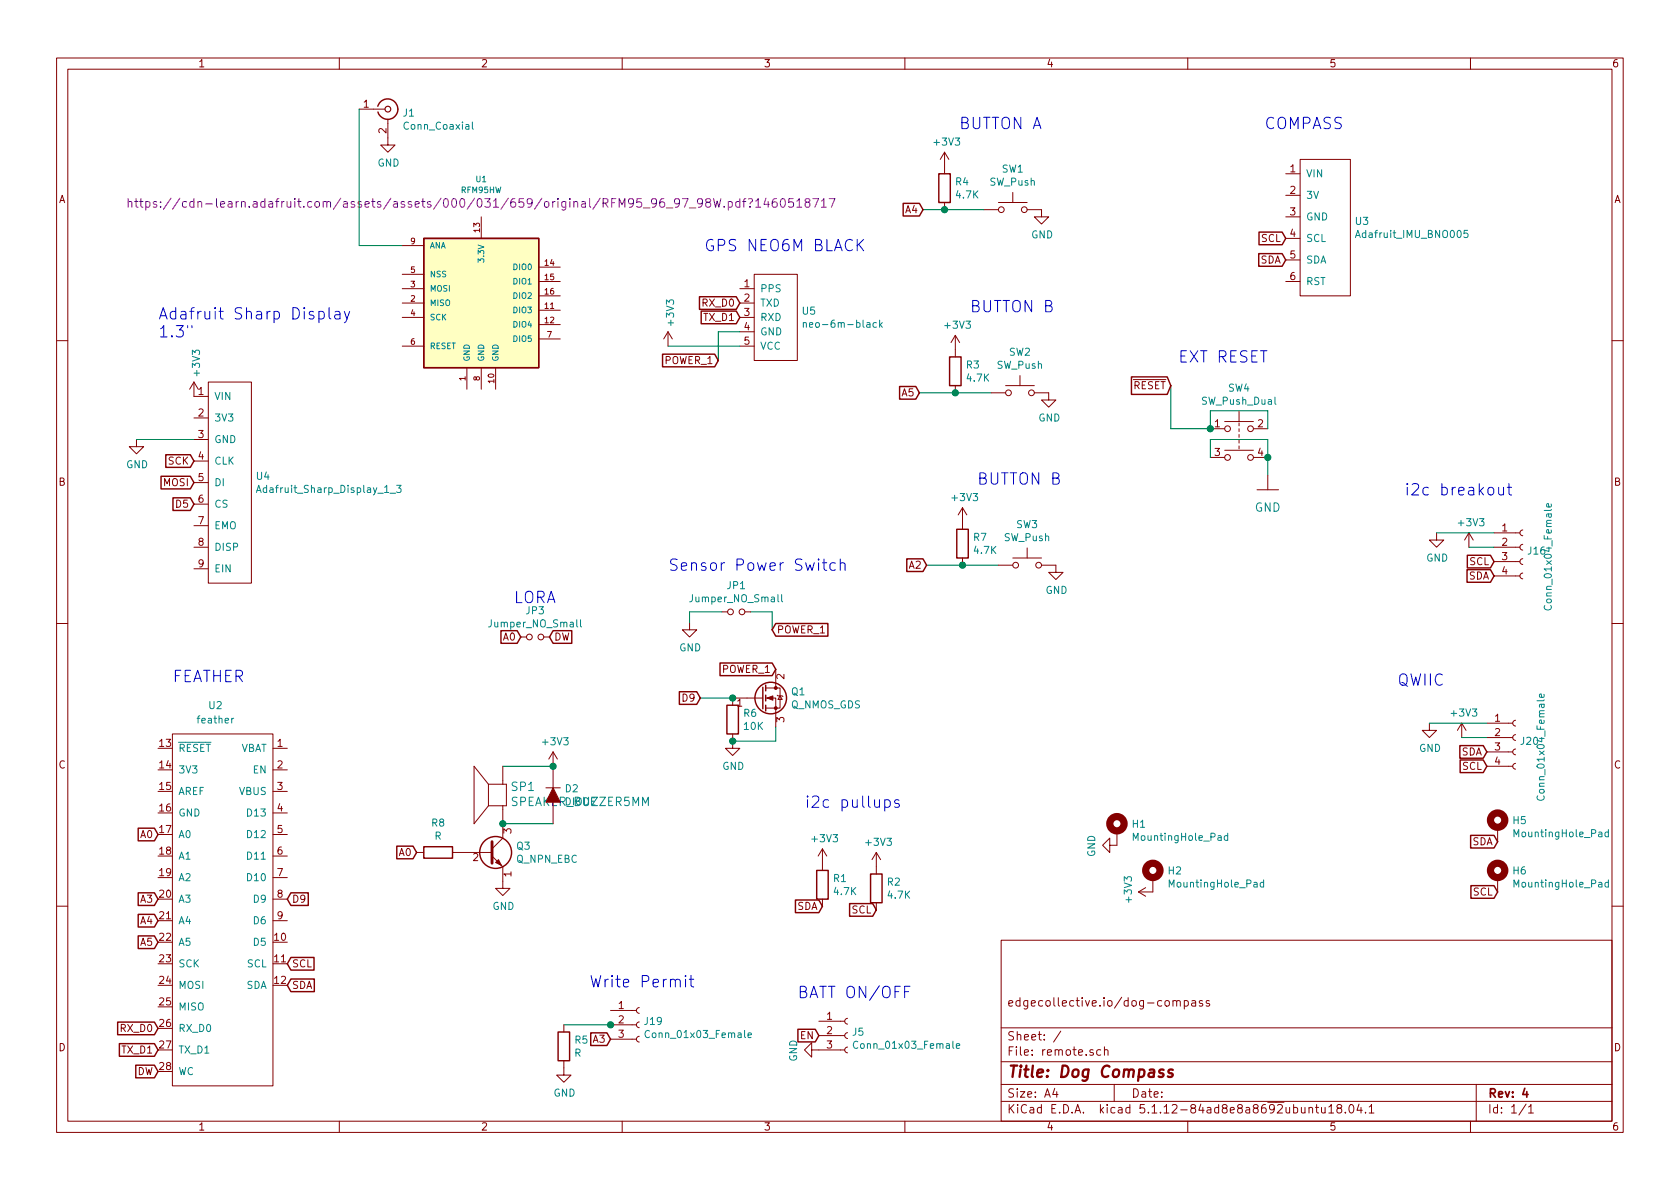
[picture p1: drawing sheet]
<svg xmlns="http://www.w3.org/2000/svg" width="297mm" height="210mm" viewBox="0 0 297 210" stroke-linecap="round" stroke-linejoin="round" font-family="sans-serif">
<g fill="none" stroke="#840000" stroke-width=".18">
<path d="M10 10.3h277v189.9h-277zM12 12.2h273v186.1h-273zM60 10.3v1.9M63.5 19.3h4.6M110 10.3v1.9M160 10.3v1.9M210 10.3v1.9M260 10.3v1.9M68.6 21.1v4.5h1.2l-1.2 1.3-1.3-1.3h1.3M85.1 38.3v3.9M167 26.9v3.8M167 35.8v1.3"/>
<path d="M167 26.9l-.8 1.3M167 26.9l.8 1.3M174 37.1h2.5M176.5 35.8h5.1M179.1 34v1.8M181.6 37.1h2.5v1.2h1.3l-1.3 1.3-1.2-1.3h1.2M227.3 30.7h2.6M227.3 34.5h2.6M227.3 38.3h2.6M229.9 28.2h8.9v24.1h-8.9zM71.1 53.6h3.8M71.1 51h3.8"/>
<path d="M71.1 56.1h3.8M71.1 48.5h3.8M71.1 43.4h3.8M95.2 59.9h3.9M95.2 54.9h3.9M95.2 57.4h3.9M95.2 47.2h3.9M95.2 49.8h3.9M95.2 52.3h3.9M118.1 58.7l-.8 1.2M118.1 58.7v2.5M118.1 58.7l.8 1.2"/>
<path d="M130.8 53.6h2.5M130.8 51h2.5M130.8 56.1h2.5M130.8 58.7h2.5M133.3 48.5h7.7v15.2h-7.7zM168.9 59.3l-.8 1.3M168.9 59.3v3.8M168.9 59.3l.8 1.3M227.3 49.8h2.6M227.3 42.2h2.6M227.3 46h2.6M10 60.2h2"/>
<path d="M24.1 77.7v1.3h1.3l-1.3 1.3-1.2-1.3h1.2M34.3 67.6v2.5h2.5M34.3 73.9h2.5M34.3 77.7h2.5M34.3 67.6l-.8 1.2M34.3 67.6l.8 1.2M36.8 67.6h7.6v35.5h-7.6zM71.1 61.2h3.8M82.5 65v3.8M85.1 65v3.8M87.6 65v3.8M130.8 61.2h2.5"/>
<path d="M168.9 68.2v1.3M175.3 69.5h2.5M177.8 68.2h5.1M180.3 66.4v1.8M182.9 69.5h2.5v1.2h1.3l-1.3 1.3-1.3-1.3h1.3M214 75.8h2.5M216.5 79.6h5.1M216.5 74.5h5.1M219.1 72.8v1.7M219.1 74.8v.5M219.1 75.8v.5M219.1 76.8v.5"/>
<path d="M219.1 77.8v.6M219.1 78.9v.5M221.6 75.8h2.6M285 60.2h2M34.3 81.5h2.5M34.3 85.3h2.5M34.3 89.1h2.5M34.3 93h2.5M34.3 96.8h2.5M170.2 89.8l-.8 1.3M170.2 89.8v3.8M170.2 98.7v1.2"/>
<path d="M170.2 89.8l.7 1.3M176.5 99.9h2.6M179.1 98.7h5M181.6 96.9v1.8M184.1 99.9h2.6v1.3h1.3l-1.3 1.3-1.3-1.3h1.3M214 80.9h2.5M221.6 80.9h2.6M222.2 86.6h3.9M224.2 84.1v2.5M254 94.2v1.3h1.3l-1.3 1.3-1.3-1.3h1.3M259.7 94.2l-.7 1.3M259.7 94.2v2.6"/>
<path d="M259.7 94.2l.8 1.3M264.2 96.8h4.5M264.2 99.3h4.5M264.2 94.2h4.5M269.2 98.8l-.3 .1-.2 .3 .1 .4 .4 .2M269.2 96.3l-.3 .1-.2 .3 .1 .4 .4 .2M269.2 93.7l-.3 .1-.2 .4 .1 .3 .4 .2M10 110.3h2M34.3 100.6h2.5M92.1 112.6h1M96.1 112.6h1.1M121.9 110.1v1.3h1.3l-1.3 1.2-1.3-1.2h1.3"/>
<path d="M127.6 108.2h1.1M131.7 108.2h1M137.2 118.4v3.3M264.2 101.8h4.5M269.2 101.3l-.3 .1-.2 .4 .1 .4 .4 .2M285 110.3h2M30.5 129.8h17.8v62.2h-17.8zM48.3 132.3h2.5M48.3 136.1h2.5M48.3 139.9h2.5M86.4 138.7h3.1v3.8h-3.1M86.4 138.7l-2.6-3.2v10.2l2.6-3.2"/>
<path d="M86.4 138.7v3.8M88.9 135.5v3.2M96.5 139.3h2.6M97.8 133l-.8 1.2M97.8 133v6.3M97.8 133l.8 1.2M129.5 129.8v2.5h1.3l-1.3 1.3-1.2-1.3h1.2M134.9 123.4h-5.4v1.3M135.4 123.4h1.8v5.1M135.4 121.7h2.5v3.5h-2.5M137.4 122.9l.1 .2h.8l.1 .1M137.9 123.1l.4 .6h-.8z"/>
<path d="M252.7 127.9v1.3h1.3l-1.3 1.2-1.2-1.2h1.2M258.4 127.9l-.7 1.3M258.4 127.9v2.5M258.4 127.9l.8 1.3M262.9 135.5h4.6M262.9 133h4.6M262.9 130.4h4.6M262.9 127.9h4.6M268 135l-.3 .1-.2 .3 .1 .4 .4 .2M268 132.5l-.3 .1-.2 .3 .1 .4 .4 .2M268 129.9l-.3 .1-.2 .3 .1 .4 .4 .2M268 127.4l-.3 .1-.2 .3 .1 .4 .4 .2"/>
<path d="M48.3 143.8h2.5M48.3 147.6h2.5M48.3 151.4h2.5M48.3 155.2h2.5M48.3 159h2.5M73.7 150.7h1.2M80 150.7h7M87 151.4l1.9 1.9v3.8h1.3l-1.3 1.3-1.3-1.3h1.3M88.9 142.5v5.7l-1.9 1.9M97.8 141.9v3.8M145.4 150.1v3.8M145.4 159v1.3"/>
<path d="M145.4 150.1l-.7 1.3M145.4 150.1l.8 1.3M154.9 150.7l-.7 1.3M154.9 150.7v3.9M154.9 159.6v1.3M154.9 150.7l.8 1.3M197.5 146.9v2.6h-1.3v1.2l-1.3-1.2 1.3-1.3v1.3M201.3 157.7l1.3 .8M202.6 157l-1.3 .7M203.8 155.2v2.5h-2.5M264.8 146.3v2.5M264.8 155.2v2.5"/>
<path d="M10 160.2h2M48.3 162.8h2.5M107.9 178.7h4.6M113 178.2l-.3 .1-.2 .3 .1 .4 .4 .2M177 166.3h108v32h-108zM207.4 177.1l.1-.1a.37 .37 0 0 1 .6 .1v.8M207.4 176.9v1M208.1 177.1v-.1a.37 .37 0 0 1 .6 .1v.8M209.4 177l.4-.1 .3 .3-.1 .6-.2 .1-.4-.1M209.4 176.9v1.5M210.7 177h.6l.1 .9M211.4 177.3l-.5 .1-.2 .2 .2 .3 .5-.1"/>
<path d="M212.6 177l-.4-.1-.2 .2 .1 .3 .5 .1v.3h-.6M213.8 177l-.3-.1-.2 .2v.3l.5 .1v.3h-.5M285 160.2h2M60 198.3v1.9M99.7 187.6v2.5h1.3l-1.3 1.3-1.3-1.3h1.3M99.7 181.2v1.3M107.9 183.8h4.6M107.9 181.2h4.6M110 198.3v1.9M113 183.3l-.3 .1-.2 .3 .1 .4 .4 .2M113 180.7l-.3 .1-.2 .3 .1 .4 .4 .2M143.5 185.7v-1.3l-1.3 1.3 1.3 1.2v-1.2h5.9"/>
<path d="M144.8 183.1h4.6M144.8 180.6h4.6M149.9 185.2l-.3 .1-.2 .3 .1 .4 .4 .2M149.9 182.6l-.3 .1-.2 .4 .1 .3 .4 .2M149.9 180.1l-.3 .1-.2 .3 .1 .4 .4 .2M160 198.3v1.9M177 194.8h108M177 191.8h108M177 187.8h108M177 181.8h108M186.5 192.5l-.4 1h1M186.8 193v1"/>
<path d="M187.6 182.3l-1.3 2M194.6 185.7l-.4-.1-.3 .3 .1 .6 .2 .1 .4-.1M195.3 185.7a.37 .37 0 0 1 .6 .1v.8M195.3 185.1v1.5M197 191.8v3M210 198.3v1.9M231.4 196l.2-.2 .4 .1 .1 .9M231.4 195.8v1M232.6 195.8h.5M232.8 195.3v1.3l.3 .2M233.7 195.8v.8a.37 .37 0 0 0 .6 .1M234.3 195.8v1"/>
<path d="M234.9 195.8l.5-.5v1.5M234.9 196.8h.9M236.7 196l-.3-.3 .1-.3a.48 .48 0 0 1 .7 .2l-.1 .3a.52 .52 0 0 0-.6 .2 .52 .52 0 0 0 0 .6l.4 .1 .3-.1a.48 .48 0 0 0-.1-.7h-.2M237.9 196.7v.1M238.7 195.5l.2-.2a.8 .8 0 0 1 .5 .8 .8 .8 0 0 1-.5 .7l-.2-.1-.2-.4zM240.3 195.2l-.4 1.1h1M240.6 195.8v1M241.4 196.7v.1M242.1 195.8l.4-.5v1.5M242.1 196.8h.8M260 198.3v1.9M261 191.8v6.5"/>
<path d="M269.8 195.2l-1.2 2M270.3 195.8l.4-.5v1.5M270.3 196.8h.8"/>
<circle cx="177" cy="37.1" r=".51"/>
<circle cx="181.1" cy="37.1" r=".51"/>
<circle cx="178.3" cy="69.5" r=".51"/>
<circle cx="182.4" cy="69.5" r=".51"/>
<circle cx="217" cy="75.8" r=".51"/>
<circle cx="221.1" cy="75.8" r=".51"/>
<circle cx="179.6" cy="99.9" r=".51"/>
<circle cx="183.6" cy="99.9" r=".51"/>
<circle cx="217" cy="80.9" r=".51"/>
<circle cx="221.1" cy="80.9" r=".51"/>
<circle cx="93.6" cy="112.6" r=".51"/>
<circle cx="95.6" cy="112.6" r=".51"/>
<circle cx="129.2" cy="108.2" r=".51"/>
<circle cx="131.2" cy="108.2" r=".51"/>
</g>
<path d="M269.6 192.5l-.4 1h1M270 193v1" fill="none" stroke="#840000" stroke-width=".3"/>
<path d="M205.7 189.2a.49 .49 0 0 0-.7 .3l.2 .3 .5 .1v.2l-.3 .3-.5-.1M207.4 189.2a.49 .49 0 0 0-.8 .3l.2 .3 .5 .1 .1 .2-.4 .3-.5-.1" fill="none" stroke="#840000" stroke-width=".41"/>
<g fill="none" stroke="#840000" stroke-width=".25">
<path d="M66.8 18.8a1.8 1.8 0 0 1 2-1.3 1.8 1.8 0 0 1 1.5 1.8M70.4 19.3a1.8 1.8 0 0 1-1.6 1.8 1.8 1.8 0 0 1-2-1.3M159.7 36h2.9l.6 1.1-.6 1.1h-2.9zM166 30.7h2v5.1h-2zM74.9 42.2h20.3v22.8h-20.3zM123.7 52.5h6.5l.6 1.1-.6 1.1h-6.5zM124 55h6.2l.6 1.1-.6 1.1h-6.2zM222.6 44.9h4.1l.6 1.1-.6 1.1h-4.1zM222.6 41h4.1l.6 1.2-.6 1.1h-4.1zM117.1 62.6h9.3l.6 1.1-.6 1.2h-9.3zM159.1 68.3h2.8l.7 1.2-.7 1.1h-2.8zM167.9 63.1h2v5.1h-2z"/>
<path d="M200.1 66.6h6.3l.6 1.6-.6 1.5h-6.3zM28.5 84.2h5.2l.6 1.1-.6 1.2h-5.2zM29.3 80.4h4.4l.6 1.1-.6 1.1h-4.4zM30.6 88h3.1l.6 1.1-.6 1.2h-3.1zM160.3 98.8h2.9l.6 1.1-.6 1.2h-2.9zM169.2 93.6h2v5.1h-2zM259.4 98.2h4.1l.7 1.1-.7 1.1h-4.1zM88.6 111.5h2.8l.7 1.1-.7 1.2h-2.8zM97.8 111.5h3.3v2.3h-3.3l-.6-1.2zM127.3 117.2h9.2l.7 1.2-.7 1.1h-9.2zM137.2 110.3h9.2v2.2h-9.2l-.7-1.1zM259.4 100.7h4.1l.7 1.1-.7 1.2h-4.1z"/>
<path d="M120.1 122.3h3.1l.6 1.1-.6 1.2h-3.1zM128.5 124.7h2.1v5.1h-2.1zM134.9 121.5v3.8M135.4 121.2v1M135.4 122.9v1M135.4 124.7v1M258.1 131.8h4.2l.6 1.2-.6 1.1h-4.2zM258.2 134.4h4.1l.6 1.1-.6 1.1h-4.1zM24.4 157.9h2.9l.6 1.1-.6 1.1h-2.9zM24.4 146.5h2.9l.6 1.1-.6 1.1h-2.9zM51.4 157.9h3.1v2.2h-3.1l-.6-1.1zM70.2 149.6h2.8l.7 1.1-.7 1.2h-2.8z"/>
<path d="M74.9 149.7h5.1v2.1h-5.1zM140.6 159.2h4.2l.6 1.1-.6 1.1h-4.2zM144.4 153.9h2v5.1h-2zM150.2 159.8h4.1l.6 1.1-.6 1.1h-4.1zM153.9 154.6h2.1v5h-2.1zM260 147.7h4.2l.6 1.1-.6 1.2h-4.2zM260.1 156.6h4.1l.6 1.1-.6 1.1h-4.1zM24.4 165.5h2.9l.6 1.1-.6 1.1h-2.9zM24.4 161.7h2.9l.6 1.1-.6 1.1h-2.9zM51.4 169.3h4.1v2.2h-4.1l-.6-1.1zM51.4 173.1h4.2v2.3h-4.2l-.6-1.2zM20.8 180.7h6.5l.6 1.2-.6 1.1h-6.5z"/>
<path d="M21.1 184.6h6.2l.6 1.1-.6 1.1h-6.2zM24 188.4h3.3l.6 1.1-.6 1.1h-3.3zM98.7 182.5h2v5.1h-2zM104.4 182.6h2.9l.6 1.2-.6 1.1h-2.9zM141.1 182h3l.7 1.1-.7 1.1h-3z"/>
<circle cx="136.3" cy="123.4" r="2.79"/>
<circle cx="87.6" cy="150.7" r="2.82"/>
</g>
<g fill="none" stroke="#008484" stroke-width=".18">
<path d="M83.5 21.6v1.1l.2 .2M142 57.2l.2-.2 .3 .1 .1 .8M142 57v.9M155 57.1l-.4-.1-.2 .3 .1 .5h.5M155.5 56.6v1.3M155.6 57.4l.4 .5M156 57l-.5 .5M239.6 42l.5-1.3 .4 1.3M259.5 40.7h-.6l-.1 .6 .5-.1 .3 .3v.3l-.3 .2-.5-.1M225.4 70.2v1.1l.2 .2M45.3 87.1l.4-1.3 .5 1.3M45.4 86.7h.7"/>
<path d="M69 87.2h1M70.1 85.8h.8l-.4 .5 .3 .1 .1 .5-.2 .2-.6-.1M274.2 89.1l.1 .4-.2 .2-.6-.1v-.5l.3-.1 .1 .7M102.6 109.6v1.1l.2 .2M138.2 105.2v1l.2 .2M273.2 107.1a.6 .6 0 0 0 .4 .8 .6 .6 0 0 0 .7-.6l-.1-.2M41.3 127l-.2 .1-.1 .1M273 122.8v.3l-.2 .2h-.6v-.5l.3-.1 .1 .6M217.1 147.8h-.4l-.2 .2 .1 .6h.5M217.1 147.3v1.3M223.4 156.1l-.3-.1-.3 .3 .1 .5h.5M223.4 155.6v1.3"/>
<path d="M271.9 140.7a.6 .6 0 0 0 .4 .9 .6 .6 0 0 0 .7-.6l-.1-.3M284.4 156.1l-.4-.1-.2 .3 .1 .5h.5M284.4 147.2l-.4-.1-.2 .3 .1 .5h.5M284.4 146.7v1.3M284.4 155.6v1.3M114.8 182.3a.6 .6 0 0 0-.8 .5 .6 .6 0 0 0 .6 .7l.2-.1M132.3 183.1l.6-.1-.1-.3-.4-.1-.1 .2v.6h.5M151.7 184.2a.6 .6 0 0 0-.9 .5 .6 .6 0 0 0 .6 .7l.3-.1M169.1 185l.6-.1-.1-.3h-.3l-.2 .1v.6h.5"/>
</g>
<path d="M74.9 42.2h20.3v22.8h-20.3z" fill="#ffffc2" stroke="#ffffc2" stroke-width=".18"/>
<g fill="none" stroke="#840084" stroke-width=".18">
<path d="M22.7 35.8l.2-.2 .3 .1 .1 .9M22.7 35.1v1.5M23.8 35.6h.6M24.1 35.1v1.3l.3 .2M24.7 35.6h.6M24.9 35.1v1.3l.4 .2M25.8 35.7l.4-.1 .2 .2v.7a.48 .48 0 0 1-.6 .1M25.8 35.6v1.6M27.7 35.7l-.4-.1-.2 .2 .1 .3 .5 .1v.4h-.6M28.4 36.5v.1M28.4 35.7v.1M30.2 35l-1.3 2"/>
<path d="M31.8 35l-1.3 2M33 35.7l-.5-.1-.2 .2v.7a.48 .48 0 0 0 .7 .1M132.3 35.2l.5-.1a.38 .38 0 0 1 .2 .4 .38 .38 0 0 1-.3 .3l-.1 .3M132.6 36.5v.1M133.6 35.6l.5-.5v1.5M133.6 36.6h.9M135.4 35l-.3 1.1h.9M135.8 35.6v1M137.3 35.1a.62 .62 0 0 0-.8 .7l.1 .7a.48 .48 0 0 0 .7 0l.1-.5-.1-.2-.5-.1-.3 .3M138.1 35.2l.3-.1a.82 .82 0 0 1 .6 .7 .82 .82 0 0 1-.4 .8h-.1a.84 .84 0 0 1-.4-1.4zM140.2 35.1h-.7l-.1 .7 .2-.1 .6 .1 .1 .2-.1 .5-.2 .1h-.4l-.2-.1M140.9 35.6l.4-.5v1.5"/>
<path d="M140.9 36.6h.9M142.6 35.8l-.3-.3 .1-.3 .2-.1 .5 .1 .1 .3-.1 .2-.6 .1a.48 .48 0 0 0 .1 .8h.5a.48 .48 0 0 0-.2-.8M143.7 35.1h1l-.6 1.5M145.2 35.6l.5-.5v1.5M145.2 36.6h.9M146.6 35.1h1l-.6 1.5"/>
</g>
<g fill="none" stroke="#840000" stroke-width="1.3">
<circle cx="197.5" cy="145.7" r="1.27"/>
<circle cx="203.8" cy="153.9" r="1.27"/>
<circle cx="264.8" cy="145" r="1.27"/>
<circle cx="264.8" cy="153.9" r="1.27"/>
</g>
<g fill="#840000" stroke="#840000" stroke-width=".18">
<path d="M97.8 139.3l1.3 2.6h-2.6z"/>
<path d="M87.6 152.5l.5-.5 .5 1z"/>
<path d="M135.6 123.4l1.1-.3v.7z"/>
<circle cx="137.2" cy="125.2" r=".25"/>
<circle cx="137.2" cy="121.7" r=".25"/>
</g>
<path d="M87 148.8v3.8" fill="none" stroke="#840000" stroke-width=".51"/>
<circle cx="68.6" cy="19.3" r=".51" fill="none" stroke="#840000" stroke-width=".2"/>
<g fill="none" stroke="#008400" stroke-width=".18">
<path d="M63.5 19.3v24.1h7.6M163.2 37.1h10.8M130.8 58.7h-3.8v5M24.1 77.7h10.2M118.1 61.2h12.7M162.6 69.5h12.7M207 68.2v7.6h7v-3.2h10.2v3.2M163.8 99.9h12.7M214 80.9v-3.2h10.2v6.4M254 94.2h10.2M259.7 96.8h4.5M127.6 108.2h-5.7v1.9"/>
<path d="M132.7 108.2h3.8v3.2M88.9 135.5h8.9M123.8 123.4h5.7M137.2 128.5v2.6h-7.7M252.7 127.9h10.2M258.4 130.4h4.5M88.9 145.7h8.9M99.7 181.2h8.9"/>
</g>
<g fill="none" stroke="#0000c2" stroke-width=".18">
<path d="M56.4 55.2l.5-.1 .4 .3v.6l-.2 .3-.2 .1-.5-.1M58.2 54.4v1.7l.3 .3M59.3 55.2l.1-.1 .6 .1 .1 1.2M60.1 55.5l-.7 .1a.39 .39 0 0 0-.3 .4 .39 .39 0 0 0 .3 .4l.7-.1M60.9 55.1l.4 1.3M61.8 55.1l-.6 1.8-.3 .2M151.8 43.2l.9 1.1M152.7 42.3l-1.1 1.2M145.4 99.5h.8M145.7 98.9v1.7l.1 .2 .4 .1M147.7 99.6l-.6-.1-.4 .4v.6l.2 .3 .2 .1 .6-.1M148.6 99.7a.49 .49 0 0 1 .8 .1v1.1"/>
<path d="M148.6 98.9v2M265 86.2l.1 1.2a.52 .52 0 0 0 .7-.1M265.8 86.2v1.3M266.5 86.2h.8M266.8 85.5v1.7l.1 .2 .4 .1M156.4 141.5l.6-.1 .4 .4v.6l-.2 .3-.2 .1-.6-.1M156.4 141.4v2M158.9 141.5l-.5-.1-.2 .3 .1 .3 .6 .2 .1 .2-.1 .3-.2 .1-.5-.1M121.2 172.5l-.1 .1h.2l-.1-.1v.2M121.2 173.2v1.3M121.9 173.2h.8M122.2 172.5v1.7l.1 .2 .4 .1"/>
<path d="M159.9 175.4h.7M160.9 174.4h-1v2"/>
</g>
<g fill="#008400" stroke="#008400" stroke-width=".25">
<circle cx="129.5" cy="131.1" r=".51"/>
<circle cx="170.2" cy="99.9" r=".51"/>
<circle cx="129.5" cy="123.4" r=".51"/>
<circle cx="214" cy="75.8" r=".51"/>
<circle cx="167" cy="37.1" r=".51"/>
<circle cx="88.9" cy="145.7" r=".51"/>
<circle cx="168.9" cy="69.5" r=".51"/>
<circle cx="97.8" cy="135.5" r=".51"/>
<circle cx="224.2" cy="80.9" r=".51"/>
<circle cx="108" cy="181.2" r=".51"/>
</g>
<g font-size="2.8" fill="#0000c2">
<text x="169.5" y="22.9">BUTTON A</text>
<text x="223.5" y="22.9">COMPASS</text>
<text x="124.5" y="44.4">GPS NEO6M BLACK</text>
<text x="27.9" y="56.5">Adafruit Sharp Display</text>
<text x="27.9" y="59.7">1.3&quot;</text>
<text x="171.4" y="55.2">BUTTON B</text>
<text x="208.3" y="64.1">EXT RESET</text>
<text x="172.7" y="85.7">BUTTON B</text>
<text x="248.3" y="87.6">i2c breakout</text>
<text x="118.1" y="101">Sensor Power Switch</text>
<text x="90.8" y="106.7">LORA</text>
<text x="30.5" y="120.6">FEATHER</text>
<text x="247" y="121.3">QWIIC</text>
<text x="142.2" y="142.9">i2c pullups</text>
<text x="104.1" y="174.6">Write Permit</text>
<text x="141" y="176.5">BATT ON/OFF</text>
</g>
<text font-size="2.8" fill="#840000" x="178" y="190.5">Title: Dog Compass</text>
<text font-size="2.1" fill="#840084" x="34" y="36.7">https://cdn-learn.adafruit.com/assets/assets/000/031/659/original/RFM95_96_97_98W.pdf?1460518717</text>
<g font-size="2.1" fill="#008484">
<text x="221.8" y="90.5">GND</text>
<text x="90.5" y="142.5">SPEAKER_BUZZER5MM</text>
<text x="90.5" y="139.9">SP1</text>
</g>
<g font-size="2.1" fill="#840000">
<text x="178" y="178">edgecollective.io/dog-compass</text>
<text x="178" y="184">Sheet: /</text>
<text x="178" y="186.7">File: remote.sch</text>
<text x="178" y="196.9">KiCad E.D.A. kicad 5.1.12-84ad8e8a8692ubuntu18.04.1</text>
<text x="178" y="194.1">Size: A4</text>
<text x="200" y="194.1">Date:</text>
<text x="263" y="194.1">Rev: 4</text>
<text x="263" y="196.9">Id: 1/1</text>
</g>
<g font-size="1.8" fill="#840000">
<text x="35" y="11.9">1</text>
<text x="85" y="11.9">2</text>
<text x="135" y="11.9">3</text>
<text x="185" y="11.9">4</text>
<text x="235" y="11.9">5</text>
<text x="285" y="11.9">6</text>
<text x="64.3" y="19">1</text>
<text x="68.3" y="23.6" transform="rotate(-90 68.3 23.6)">2</text>
<text x="10.4" y="35.9">A</text>
<text x="228.1" y="30.5">1</text>
<text x="228.1" y="34.3">2</text>
<text x="285.4" y="35.9">A</text>
<text x="160.1" y="37.7">A4</text>
<text x="228.1" y="38.1">3</text>
<text x="228.1" y="41.9">4</text>
<text x="222.8" y="46.6">SDA</text>
<text x="223" y="42.8">SCL</text>
<text x="228.1" y="45.7">5</text>
<text x="131.6" y="50.8">1</text>
<text x="131.6" y="53.3">2</text>
<text x="228.1" y="49.5">6</text>
<text x="124.3" y="54.2">RX_D0</text>
<text x="124.5" y="56.8">TX_D1</text>
<text x="131.6" y="55.9">3</text>
<text x="131.6" y="58.4">4</text>
<text x="117.6" y="64.4">POWER_1</text>
<text x="131.6" y="61">5</text>
<text x="35.1" y="69.8">1</text>
<text x="159.5" y="70.1">A5</text>
<text x="200.3" y="68.8">RESET</text>
<text x="35.1" y="73.7">2</text>
<text x="35.1" y="77.5">3</text>
<text x="214.8" y="75.6">1</text>
<text x="222.4" y="75.6">2</text>
<text x="29.8" y="82.2">SCK</text>
<text x="35.1" y="81.3">4</text>
<text x="214.8" y="80.6">3</text>
<text x="222.4" y="80.6">4</text>
<text x="10.4" y="85.9">B</text>
<text x="29" y="86">MOSI</text>
<text x="31.2" y="89.8">D5</text>
<text x="35.1" y="85.1">5</text>
<text x="35.1" y="88.9">6</text>
<text x="285.4" y="85.9">B</text>
<text x="35.1" y="92.7">7</text>
<text x="265.6" y="94">1</text>
<text x="35.1" y="96.5">8</text>
<text x="35.1" y="100.3">9</text>
<text x="160.8" y="100.6">A2</text>
<text x="259.8" y="99.9">SCL</text>
<text x="265.6" y="96.5">2</text>
<text x="265.6" y="99.1">3</text>
<text x="265.6" y="101.6">4</text>
<text x="259.6" y="102.5">SDA</text>
<text x="89" y="113.3">A0</text>
<text x="97.9" y="113.3">DW</text>
<text x="137.3" y="112">POWER_1</text>
<text x="127.7" y="119">POWER_1</text>
<text x="120.8" y="124.1">D9</text>
<text x="130.3" y="125">1</text>
<text x="138.7" y="120.1" transform="rotate(-90 138.7 120.1)">2</text>
<text x="138.7" y="127.7" transform="rotate(-90 138.7 127.7)">3</text>
<text x="264.3" y="127.6">1</text>
<text x="264.3" y="130.2">2</text>
<text x="10.4" y="135.9">C</text>
<text x="28.2" y="132.1">13</text>
<text x="28.2" y="135.9">14</text>
<text x="49" y="132.1">1</text>
<text x="49" y="135.9">2</text>
<text x="258.4" y="133.6">SDA</text>
<text x="258.6" y="136.1">SCL</text>
<text x="264.3" y="132.7">3</text>
<text x="264.3" y="135.2">4</text>
<text x="285.4" y="135.9">C</text>
<text x="28.2" y="139.7">15</text>
<text x="28.2" y="143.5">16</text>
<text x="49" y="139.7">3</text>
<text x="49" y="143.5">4</text>
<text x="24.9" y="148.2">A0</text>
<text x="28.2" y="147.3">17</text>
<text x="49" y="147.3">5</text>
<text x="90.4" y="147.4" transform="rotate(-90 90.4 147.4)">3</text>
<text x="260.3" y="149.5">SDA</text>
<text x="28.2" y="151.1">18</text>
<text x="28.2" y="154.9">19</text>
<text x="49" y="151.1">6</text>
<text x="49" y="154.9">7</text>
<text x="70.6" y="151.4">A0</text>
<text x="83.6" y="152.3">2</text>
<text x="90.4" y="155" transform="rotate(-90 90.4 155)">1</text>
<text x="24.9" y="159.6">A3</text>
<text x="28.2" y="158.7">20</text>
<text x="49" y="158.7">8</text>
<text x="51.6" y="159.6">D9</text>
<text x="140.9" y="160.9">SDA</text>
<text x="150.6" y="161.5">SCL</text>
<text x="260.5" y="158.4">SCL</text>
<text x="24.9" y="167.3">A5</text>
<text x="24.9" y="163.4">A4</text>
<text x="28.2" y="162.6">21</text>
<text x="28.2" y="166.4">22</text>
<text x="48.6" y="166.4">10</text>
<text x="49" y="162.6">9</text>
<text x="28.2" y="170.2">23</text>
<text x="28.2" y="174">24</text>
<text x="48.6" y="170.2">11</text>
<text x="48.6" y="174">12</text>
<text x="51.6" y="171.1">SCL</text>
<text x="28.2" y="177.8">25</text>
<text x="51.6" y="174.9">SDA</text>
<text x="109.4" y="178.4">1</text>
<text x="10.4" y="185.9">D</text>
<text x="21.5" y="182.5">RX_D0</text>
<text x="28.2" y="181.6">26</text>
<text x="28.2" y="185.4">27</text>
<text x="101.7" y="184.6">R5 A3</text>
<text x="109.4" y="181">2</text>
<text x="109.4" y="183.5">3</text>
<text x="141.5" y="183.8">EN</text>
<text x="146.2" y="180.3">1</text>
<text x="146.2" y="182.9">2</text>
<text x="146.2" y="185.4">3</text>
<text x="285.4" y="185.9">D</text>
<text x="21.6" y="186.3">TX_D1</text>
<text x="24.2" y="190.1">DW</text>
<text x="28.2" y="189.2">28</text>
<text x="35" y="199.9">1</text>
<text x="85" y="199.9">2</text>
<text x="135" y="199.9">3</text>
<text x="185" y="199.9">4</text>
<text x="235" y="199.9">5</text>
<text x="285" y="199.9">6</text>
</g>
<g font-size="1.8" fill="#008484">
<text x="71.3" y="20.6">J1</text>
<text x="71.7" y="22.9">Conn_Coaxial</text>
<text x="66.8" y="29.5">GND</text>
<text x="165.3" y="25.7">+3V3</text>
<text x="169" y="32.8">R4</text>
<text x="169.1" y="35.1">4.7K</text>
<text x="175" y="32.8">SW_Push</text>
<text x="177.2" y="30.5">SW1</text>
<text x="230.9" y="31.4">VIN</text>
<text x="230.9" y="35.2">3V</text>
<text x="230.9" y="39">GND</text>
<text x="239.7" y="39.8">U3</text>
<text x="182.3" y="42.2">GND</text>
<text x="230.9" y="42.8">SCL</text>
<text x="230.9" y="46.6">SDA</text>
<text x="240.3" y="42.1">Adafruit_IMU_BNO005</text>
<text x="134.4" y="51.7">PPS</text>
<text x="230.9" y="50.4">RST</text>
<text x="119.2" y="57.4" transform="rotate(-90 119.2 57.4)">+3V3</text>
<text x="134.4" y="54.2">TXD</text>
<text x="134.4" y="56.8">RXD</text>
<text x="134.4" y="59.3">GND</text>
<text x="141.9" y="55.6">U5</text>
<text x="143.3" y="58">neo-6m-black</text>
<text x="167.2" y="58.1">+3V3</text>
<text x="134.4" y="61.8">VCC</text>
<text x="170.9" y="65.2">R3</text>
<text x="176.3" y="65.2">SW_Push</text>
<text x="178.4" y="62.9">SW2</text>
<text x="35.4" y="66.3" transform="rotate(-90 35.4 66.3)">+3V3</text>
<text x="37.8" y="70.7">VIN</text>
<text x="171" y="67.5">4.7K</text>
<text x="212.6" y="71.6">SW_Push_Dual</text>
<text x="217.2" y="69.3">SW4</text>
<text x="37.8" y="74.5">3V3</text>
<text x="183.6" y="74.5">GND</text>
<text x="22.3" y="82.8">GND</text>
<text x="37.8" y="78.4">GND</text>
<text x="37.8" y="82.2">CLK</text>
<text x="37.8" y="86">DI</text>
<text x="37.8" y="89.8">CS</text>
<text x="45.4" y="84.9">U4</text>
<text x="46.2" y="87.2">Adafruit_Sharp_Display_1_3</text>
<text x="168.5" y="88.6">+3V3</text>
<text x="37.8" y="93.6">EMO</text>
<text x="172.2" y="95.7">R7</text>
<text x="177.5" y="95.7">SW_Push</text>
<text x="179.7" y="93.4">SW3</text>
<text x="258" y="93.1">+3V3</text>
<text x="37.8" y="97.4">DISP</text>
<text x="37.8" y="101.2">EIN</text>
<text x="172.3" y="98">4.7K</text>
<text x="252.2" y="99.3">GND</text>
<text x="270.2" y="98.1">J16</text>
<text x="122.3" y="106.5">Jumper_NO_Small</text>
<text x="128.6" y="104.2">JP1</text>
<text x="184.9" y="105">GND</text>
<text x="274.4" y="107.2" transform="rotate(-90 274.4 107.2)">Conn_01x04_Female</text>
<text x="86.8" y="110.9">Jumper_NO_Small</text>
<text x="93" y="108.6">JP3</text>
<text x="120.1" y="115.2">GND</text>
<text x="37" y="125.4">U2</text>
<text x="139.8" y="125.3">Q_NMOS_GDS</text>
<text x="140" y="123">Q1</text>
<text x="35.2" y="127.9">feather</text>
<text x="96.1" y="131.8">+3V3</text>
<text x="131.5" y="126.8">R6</text>
<text x="131.6" y="129.1">10K</text>
<text x="256.7" y="126.7">+3V3</text>
<text x="269" y="131.7">J20</text>
<text x="31.5" y="133">RESET</text>
<text x="31.5" y="136.8">3V3</text>
<text x="42.4" y="133">VBAT</text>
<text x="44.8" y="136.8">EN</text>
<text x="127.7" y="136.1">GND</text>
<text x="250.9" y="133">GND</text>
<text x="31.5" y="140.6">AREF</text>
<text x="42.3" y="140.6">VBUS</text>
<text x="99.8" y="142.4">DIODE</text>
<text x="100" y="140.1">D2</text>
<text x="273.1" y="140.9" transform="rotate(-90 273.1 140.9)">Conn_01x04_Female</text>
<text x="31.5" y="144.4">GND</text>
<text x="31.5" y="148.2">A0</text>
<text x="44" y="144.4">D13</text>
<text x="44" y="148.2">D12</text>
<text x="76.4" y="146.2">R8</text>
<text x="76.8" y="148.5">R</text>
<text x="143.7" y="148.9">+3V3</text>
<text x="153.2" y="149.6">+3V3</text>
<text x="200.3" y="146.4">H1</text>
<text x="200.7" y="148.7">MountingHole_Pad</text>
<text x="267.6" y="145.7">H5</text>
<text x="268" y="148.1">MountingHole_Pad</text>
<text x="31.5" y="152">A1</text>
<text x="31.5" y="155.8">A2</text>
<text x="44" y="152">D11</text>
<text x="44" y="155.8">D10</text>
<text x="91.3" y="152.6">Q_NPN_EBC</text>
<text x="91.4" y="150.3">Q3</text>
<text x="147.4" y="156">R1</text>
<text x="193.6" y="151.6" transform="rotate(-90 193.6 151.6)">GND</text>
<text x="206.6" y="154.6">H2</text>
<text x="267.6" y="154.6">H6</text>
<text x="31.5" y="159.6">A3</text>
<text x="45" y="159.6">D9</text>
<text x="87.1" y="160.9">GND</text>
<text x="147.5" y="158.3">4.7K</text>
<text x="156.9" y="156.6">R2</text>
<text x="157.1" y="158.9">4.7K</text>
<text x="200.1" y="159.4" transform="rotate(-90 200.1 159.4)">+3V3</text>
<text x="207.1" y="156.9">MountingHole_Pad</text>
<text x="268" y="156.9">MountingHole_Pad</text>
<text x="31.5" y="163.4">A4</text>
<text x="31.5" y="167.3">A5</text>
<text x="45" y="167.3">D5</text>
<text x="45" y="163.4">D6</text>
<text x="31.5" y="171.1">SCK</text>
<text x="43.7" y="171.1">SCL</text>
<text x="31.5" y="174.9">MOSI</text>
<text x="31.5" y="178.7">MISO</text>
<text x="43.5" y="174.9">SDA</text>
<text x="31.5" y="182.5">RX_D0</text>
<text x="114" y="181.2">J19</text>
<text x="114.7" y="183.6">Conn_01x03_Female</text>
<text x="150.8" y="183.2">J5</text>
<text x="151.6" y="185.5">Conn_01x03_Female</text>
<text x="31.5" y="186.3">TX_D1</text>
<text x="31.5" y="190.1">WC</text>
<text x="101.5" y="186.9">R</text>
<text x="140.9" y="187.8" transform="rotate(-90 140.9 187.8)">GND</text>
<text x="97.9" y="193.9">GND</text>
</g>
<g font-size="1.4" fill="#008484">
<text x="81.6" y="34.1">RFM95HW</text>
<text x="84.2" y="32.2">U1</text>
<text x="75.9" y="43.9">ANA</text>
<text x="85.6" y="46.1" transform="rotate(-90 85.6 46.1)">3.3V</text>
<text x="90.9" y="47.7">DIO0</text>
<text x="75.9" y="51.6">MOSI</text>
<text x="75.9" y="49">NSS</text>
<text x="90.9" y="50.3">DIO1</text>
<text x="90.9" y="52.8">DIO2</text>
<text x="75.9" y="54.1">MISO</text>
<text x="75.9" y="56.6">SCK</text>
<text x="90.9" y="55.4">DIO3</text>
<text x="90.9" y="57.9">DIO4</text>
<text x="75.9" y="61.7">RESET</text>
<text x="83.1" y="64" transform="rotate(-90 83.1 64)">GND</text>
<text x="85.6" y="64" transform="rotate(-90 85.6 64)">GND</text>
<text x="88.1" y="64" transform="rotate(-90 88.1 64)">GND</text>
<text x="90.9" y="60.4">DIO5</text>
</g>
<g font-size="1.4" fill="#840000">
<text x="84.8" y="41" transform="rotate(-90 84.8 41)">13</text>
<text x="72.6" y="43.2">9</text>
<text x="96.4" y="47">14</text>
<text x="72.6" y="53.3">2</text>
<text x="72.6" y="50.8">3</text>
<text x="72.6" y="48.3">5</text>
<text x="96.4" y="49.5">15</text>
<text x="96.4" y="52.1">16</text>
<text x="72.6" y="55.9">4</text>
<text x="96.4" y="54.6">11</text>
<text x="96.4" y="57.1">12</text>
<text x="96.8" y="59.7">7</text>
<text x="72.6" y="61">6</text>
<text x="82.3" y="67.3" transform="rotate(-90 82.3 67.3)">1</text>
<text x="84.8" y="67.3" transform="rotate(-90 84.8 67.3)">8</text>
<text x="87.4" y="67.7" transform="rotate(-90 87.4 67.7)">10</text>
</g>
</svg>
